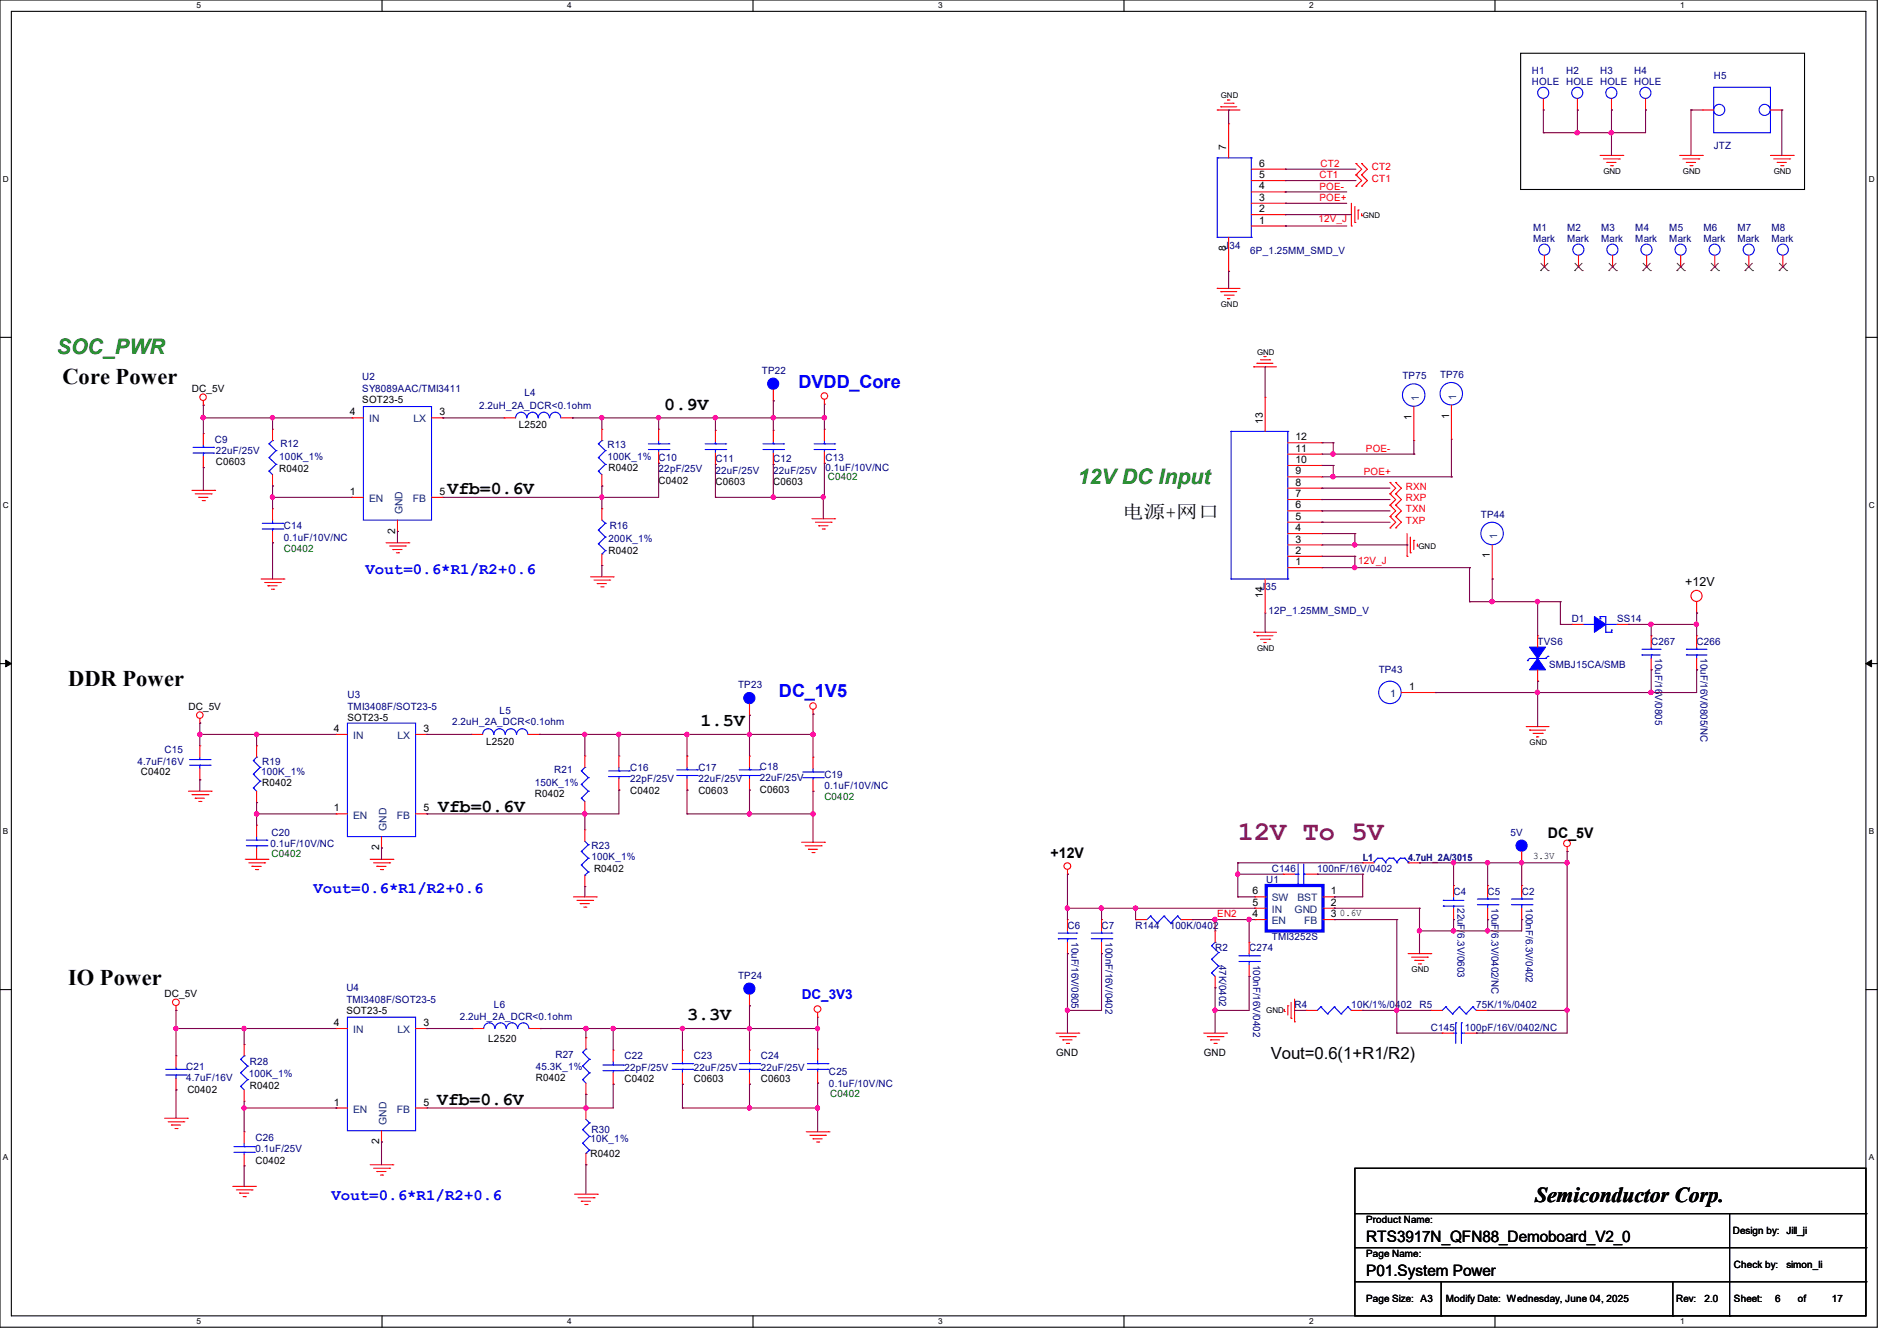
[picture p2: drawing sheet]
<svg xmlns="http://www.w3.org/2000/svg" width="297mm" height="210mm" viewBox="0 0 297 210" stroke-linecap="round" stroke-linejoin="round" font-family="sans-serif">
<path d="M0 0h293.9v207.9h-293.9zM1.8 1.8h290.3v204.3h-290.3z" fill="none" stroke="#000" stroke-width=".17"/>
<g fill="#fff">
<path d="M30.8 .2h.7v1.4h-.7z"/>
<path d="M30.8 206.2h.7v1.4h-.7z"/>
</g>
<path d="M59.8 0v1.8M59.8 206.1v1.8" fill="none" stroke="#000" stroke-width=".17"/>
<g fill="#fff">
<path d="M88.8 .2h.7v1.4h-.7z"/>
<path d="M88.8 206.2h.7v1.4h-.7z"/>
</g>
<path d="M117.9 0v1.8M117.9 206.1v1.8" fill="none" stroke="#000" stroke-width=".17"/>
<g fill="#fff">
<path d="M146.9 .2h.7v1.4h-.7z"/>
<path d="M146.9 206.2h.7v1.4h-.7z"/>
</g>
<path d="M176 0v1.8M176 206.1v1.8" fill="none" stroke="#000" stroke-width=".17"/>
<g fill="#fff">
<path d="M205 .2h.7v1.4h-.7z"/>
<path d="M205 206.2h.7v1.4h-.7z"/>
</g>
<path d="M234.1 0v1.8M234.1 206.1v1.8" fill="none" stroke="#000" stroke-width=".17"/>
<g fill="#fff">
<path d="M263.1 .2h.6v1.4h-.6z"/>
<path d="M263.1 206.2h.6v1.4h-.6z"/>
<path d="M.5 27.3h.9v1.4h-.9z"/>
<path d="M292.6 27.3h.9v1.4h-.9z"/>
<path d="M.5 78.4h.9v1.4h-.9z"/>
<path d="M292.6 78.4h.9v1.4h-.9z"/>
</g>
<path d="M0 52.8h1.8M292.1 52.8h1.8" fill="none" stroke="#000" stroke-width=".17"/>
<g fill="#fff">
<path d="M.5 129.5h.8v1.4h-.8z"/>
<path d="M292.6 129.5h.8v1.4h-.8z"/>
</g>
<path d="M0 103.9h1.8M292.1 103.9h1.8" fill="none" stroke="#000" stroke-width=".17"/>
<path d="M.9 103.4l.9 .5-.9 .5zM292.1 103.9l.9-.5v1z" fill="#000" stroke="#000" stroke-width=".16"/>
<g fill="#fff">
<path d="M.5 180.5h.8v1.4h-.8z"/>
<path d="M292.6 180.5h.8v1.4h-.8z"/>
</g>
<g fill="none" stroke="#000" stroke-width=".17">
<path d="M238.1 8.3h44.4v21.4h-44.4zM0 155h1.8M292.1 155h1.8M212.1 183h80v23.1h-80zM212.1 195.4h80M212.1 190.1h80M270.8 190.1v16M292.1 195.4h.1M292.1 190.1h.1M212.1 200.7h80M225.6 206.1h.1M225.6 200.7v5.4"/>
<path d="M261.9 206.1h.1M261.9 200.7v5.4M270.8 206.1h.1M292.1 200.7h.1"/>
</g>
<g fill="none" stroke="#f00" stroke-width=".17">
<path d="M190.6 17.2h.1M190.6 17.2h3.5M191.1 16.7h.1M191.1 16.7h2.5M191.7 16.2h1.4M192.2 15.7h.1M192.2 15.7h.4M192.4 19.4h.1M192.4 19.4v5.3M193.1 16.2h.1M241.6 17.2h.1M241.6 15.5v1.7"/>
<path d="M247 17.2h.1M247 15.5v1.7M252.3 17.2h.1M252.3 15.5v1.7M257.6 17.2h.1M257.6 15.5v1.7M266.5 17.2h.1M266.5 17.2h1.8M277.2 17.2h1.8M279 17.2h.1M192.4 37.2v5.3M195.9 35.4h5.4"/>
<path d="M195.9 33.6h5.4M195.9 31.8h5.4M195.9 30.1h5.4M195.9 28.3h5.4M195.9 26.5h5.4M201.3 35.4h.1M201.3 33.6h.1M201.3 31.8h.1M201.3 30.1h.1M201.3 28.3h.1M201.3 26.5h.1M211.6 35.4h.1"/>
<path d="M211.6 31.8v3.6M212.1 34.8h.1M212.1 32.3v2.5M212.3 27.4h.1M212.3 25.6h.1M212.3 29.2h.1M212.3 25.6l.9 .9-.9 .9M212.3 27.4l.9 .9-.9 .9M212.6 32.9h.1M212.6 32.9v1.4M213.2 33.8h.1M213.2 27.4h.1"/>
<path d="M213.2 25.6h.1M213.2 29.2h.1M213.2 33.4v.4M213.2 25.6l.9 .9-.9 .9M213.2 27.4l.9 .9-.9 .9M250.5 24.3h3.6M251 24.9h2.5M251.6 25.4h.1M251.6 25.4h1.4M252.1 26h.4M252.5 26h.1M253.5 24.9h.1"/>
<path d="M254.1 24.3h.1M263 24.3h3.5M263.5 24.9h2.5M264 25.4h.1M264 25.4h1.5M264.6 26h.3M264.9 26h.1M266 24.9h.1M266.5 24.3h.1M277.2 24.3h3.6M277.7 24.9h2.5M278.3 25.4h.1"/>
<path d="M278.3 25.4h1.4M278.8 26h.3M279.1 26h.1M280.2 24.9h.1M280.8 24.3h.1M190.6 45.2h.1M190.6 45.2h3.5M191.1 45.7h.1M191.1 45.7h2.5M191.7 46.2h1.4M192.2 46.8h.1M192.2 46.8h.4"/>
<path d="M192.4 42.5h.1M193.1 46.2h.1M196.3 57.4h.1M196.3 57.4h3.6M196.8 56.9h.1M196.8 56.9h2.5M197.4 56.3h1.4M197.9 55.8h.1M197.9 55.8h.3M198.8 56.3h.1M241.8 41.8h.1M241.8 40v1.8"/>
<path d="M247.1 41.8h.1M247.1 40v1.8M252.5 41.8h.1M252.5 40v1.8M257.8 41.8h.1M257.8 40v1.8M263.1 41.8h.1M263.1 40v1.8M268.5 41.8h.1M268.5 40v1.8M273.8 41.8h.1M273.8 40v1.8"/>
<path d="M279.1 41.8h.1M279.1 40v1.8M30.1 76.8h3.5M30.6 77.3h2.5M31.1 77.9h.1M31.1 77.9h1.5M31.7 78.4h.3M31.8 63.5h.1M31.8 67.9h.1M31.8 73.2h.1M31.8 62.8v.7M31.8 67.9v1.8"/>
<path d="M31.8 71.5v1.7M32 78.4h.1M33.1 77.3h.1M33.6 76.8h.1M42.7 76.1h.1M42.7 67.2h.1M42.7 79.7h.1M42.7 67.2v1.8M42.7 74.3v1.8M42.7 79.7v1.7M55.1 77.9h.1M55.1 65.4h.1"/>
<path d="M55.1 77.9h1.8M55.1 65.4h1.8M67.6 77.9h1.7M67.6 65.4h1.7M69.3 65.4h.1M69.3 77.9h.1M79 65.4h.1M79 65.4h1.7M87.8 65.4h1.8M89.6 65.4h.1M94.2 76.1h.1M94.2 67.2h.1"/>
<path d="M94.2 79.7h.1M94.2 67.2v1.8M94.2 74.3v1.8M94.2 79.7v1.7M103.1 72.6h.1M103.1 67.2h.1M103.1 67.2v1.8M103.1 70.8v1.8M112 67.4h.1M112 72.7h.1M112 67.4v1.8M112 71v1.7"/>
<path d="M121.1 67.4h.1M121.1 72.7h.1M121.1 62.8h.1M121.1 61v1.8M121.1 67.4v1.8M121.1 71v1.7M129.1 63.3h.1M129.1 72.6h.1M129.1 67.2h.1M129.1 62.6v.7M129.1 67.2v1.8M129.1 70.8v1.8"/>
<path d="M198.1 62.2h.1M198.1 62.2v5.4M201.6 78.2h5.4M201.6 76.5h5.4M201.6 74.7h5.4M201.6 72.9h5.4M201.6 71.1h5.4M201.6 69.3h5.4M207 78.2h.1M207 76.5h.1M207 74.7h.1M207 72.9h.1"/>
<path d="M207 71.1h.1M207 69.3h.1M217.6 79.1h.1M217.6 77.3h.1M217.6 75.6h.1M217.6 79.1l.9 .9-.9 .9M217.6 77.3l.9 .9-.9 .9M217.6 75.6l.9 .9-.9 .8M218.5 79.1h.1M218.5 77.3h.1M218.5 75.6h.1M218.5 79.1l.9 .9-.9 .9"/>
<path d="M218.5 77.3l.9 .9-.9 .9M218.5 75.6l.9 .9-.9 .8M221.4 69h.1M221.4 63.7v5.3M227.2 68.8h.1M227.2 63.5v5.3M40.9 90.7h3.5M41.4 91.2h2.5M42 91.7h.1M42 91.7h1.4M42.5 92.3h.3M42.7 85h.1"/>
<path d="M42.7 83.2v1.8M42.8 92.3h.1M43.9 91.2h.1M44.4 90.7h.1M60.5 85h3.5M61 85.5h2.5M61.5 86.1h.1M61.5 86.1h1.4M62.1 86.6h.3M62.2 83.2h.1M62.2 81.4v1.8M62.4 86.6h.1"/>
<path d="M63.5 85.5h.1M64 85h.1M92.5 90.3h3.5M93 90.8h2.5M93.5 91.4h.1M93.5 91.4h1.5M94.1 91.9h.3M94.2 88.6h.1M94.2 86.8v1.8M94.4 91.9h.1M95.5 90.8h.1M96 90.3h.1"/>
<path d="M127.1 81.2h3.6M127.7 81.8h2.4M128.2 82.3h.1M128.2 82.3h1.4M128.7 82.8h.4M129.1 82.8h.1M130.1 81.8h.1M130.7 81.2h.1M196.3 99h.1M196.3 99h3.6M196.8 99.6h.1M196.8 99.6h2.5"/>
<path d="M198.1 96h.1M198.1 90.7v5.3M201.6 81.8h5.4M201.6 88.9h5.4M201.6 87.1h5.4M201.6 85.3h5.4M201.6 83.6h5.4M201.6 80h5.4M207 88.9h.1M207 87.1h.1M207 85.3h.1M207 83.6h.1"/>
<path d="M207 81.8h.1M207 80h.1M217.6 82.7h.1M217.6 80.9h.1M217.6 80.9l.9 .9-.9 .9M218.5 82.7h.1M218.5 80.9h.1M218.5 80.9l.9 .9-.9 .9M220.3 87.1h.1M220.3 83.6v3.5M220.8 86.6h.1M220.8 84.1v2.5"/>
<path d="M221.4 84.6h.1M221.4 84.6v1.5M221.9 85.5h.1M221.9 85.2v.3M233.6 90.7h.1M233.6 85.3v5.4M240.7 99.6h.1M240.7 99.6v1.7M246.1 97.8h.1M246.1 97.8h1.8M253.2 97.8h1.8M255 97.8h.1"/>
<path d="M258.5 99.6h.1M258.5 99.6v1.7M265.6 96h.1M265.6 99.6h.1M265.6 94.2v1.8M265.6 99.6v1.7M31.3 113.2h.1M31.3 116.8h.1M31.3 112.6v.6M31.3 116.8v1.8M40.2 116.8h.1M40.2 116.8v1.8"/>
<path d="M52.6 115h.1M52.6 115h1.8M65.1 115h1.7M66.8 115h.1M73.8 115h.1M73.8 115h1.8M82.7 115h1.8M84.5 115h.1M91.6 118.4h.1M91.6 118.4v1.8M96.9 118.4h.1M96.9 118.4v1.8"/>
<path d="M107.6 118.4h.1M107.6 118.4v1.8M117.3 118.4h.1M117.3 112h.1M117.3 110.2v1.8M117.3 118.4v1.8M127.3 111.8h.1M127.3 118.6h.1M127.3 111.1v.7M127.3 118.6v1.8M197.4 100.1h1.4M197.9 100.6h.1"/>
<path d="M197.9 100.6h.3M198.8 100.1h.1M219.4 108.5h5.3M224.7 108.5h.1M239 113.8h.1M239 113.8h3.5M239.5 114.3h.1M239.5 114.3h2.5M240 114.9h1.5M240.6 115.4h.1M240.6 115.4h.3M240.7 106.7h.1"/>
<path d="M240.7 104.9v1.8M241.5 114.9h.1M258.5 104.9h.1M258.5 103.1v1.8M265.6 104.9h.1M265.6 103.1v1.8M29.5 123.9h3.6M30.1 124.5h2.5M30.6 125h.1M30.6 125h1.4M31.1 125.5h.4M31.3 122.1h.1"/>
<path d="M31.3 120.4v1.7M31.5 125.5h.1M32.6 124.5h.1M33.1 123.9h.1M38.4 134.6h3.6M38.9 135.1h2.5M39.5 135.7h.1M39.5 135.7h1.4M40 136.2h.3M40.2 134.6h.1M40.2 129.2h.1M40.2 125.7h.1"/>
<path d="M40.2 123.9v1.8M40.2 129.2v1.8M40.2 132.8v1.8M40.3 136.2h.1M41.4 135.1h.1M42 134.6h.1M52.6 127.5h.1M52.6 127.5h1.8M58 134.6h3.5M58.5 135.1h2.5M59 135.7h.1M59 135.7h1.5"/>
<path d="M59.6 136.2h.3M59.7 132.8h.1M59.7 131v1.8M59.9 136.2h.1M61 135.1h.1M61.5 134.6h.1M65.1 127.5h1.7M66.8 127.5h.1M91.6 130h.1M91.6 138.9h.1M91.6 127.3h.1M91.6 125.5v1.8"/>
<path d="M91.6 130v1.7M91.6 137.1v1.8M96.9 123.7h.1M96.9 122v1.7M107.6 123.7h.1M107.6 122v1.7M117.3 123.7h.1M117.3 122v1.7M125.5 131.9h3.6M126.1 132.5h2.5M126.6 133h.1M126.6 133h1.4"/>
<path d="M127.1 133.5h.4M127.3 123.9h.1M127.3 122.1v1.8M127.5 133.5h.1M128.6 132.5h.1M129.1 131.9h.1M167.1 136.9h.1M167.1 136.2v.7M200.9 136.9h.1M200.9 136.9h1.8M204.5 136.9h1.7M206.2 136.9h.1"/>
<path d="M213.4 135.1h.1M213.4 135.1h1.7M220.5 135.1h1.7M222.2 135.1h.1M227.6 138.7h.1M227.6 138.7v1.8M232.9 138.7h.1M232.9 138.7v1.8M238.3 138.7h.1M238.3 135.1h.1M238.3 133.3v1.8M238.3 138.7v1.8"/>
<path d="M245.4 133.3h.1M245.4 132.6v.7M27.6 158.2h.1M27.6 157.5v.7M89.8 140.5h3.5M90.3 141h2.5M90.8 141.5h.1M90.8 141.5h1.5M91.4 142.1h.3M91.7 142.1h.1M92.8 141h.1M93.3 140.5h.1"/>
<path d="M117.3 157.5h.1M117.3 155.7v1.8M128 159.3h.1M128 158.6v.7M167.1 144h.1M167.1 149.4h.1M167.1 144v1.8M167.1 147.6v1.8M172.5 144h.1M172.5 149.4h.1M172.5 144v1.8M172.5 147.6v1.8"/>
<path d="M177.8 144h.1M177.8 144h1.8M184.9 144h1.8M186.7 144h.1M190.2 154.7h.1M190.2 145.8h.1M190.2 145.8v1.8M190.2 152.9v1.8M195.6 147.6h.1M195.6 152.9h.1M195.6 147.6v1.8M195.6 151.1v1.8"/>
<path d="M196.5 144h.1M196.5 142.2h.1M196.5 140.5h.1M196.5 140.5h1.7M196.5 144h1.7M196.5 142.2h1.7M201.1 158.4h.1M201.1 158.1v.3M201.6 157.5h.1M201.6 157.5v1.5M202.1 159.5h.1M202.1 157v2.5"/>
<path d="M202.7 156.5v3.5M204.5 158.2h.1M204.5 158.2h1.7M207.1 140.5h1.8M207.1 144h1.8M207.1 142.2h1.8M208.9 140.5h.1M208.9 142.2h.1M208.9 144h.1M211.6 158.2h1.8M213.4 158.2h.1M220.5 149.4h3.5"/>
<path d="M221 149.9h2.5M221.5 150.4h.1M221.5 150.4h1.5M222.1 151h.3M222.4 151h.1M223.5 149.9h.1M224 149.4h.1M224 158.2h.1M224 158.2h1.8M227.6 144h.1M227.6 142.2v1.8M231.1 158.2h1.8"/>
<path d="M232.9 144h.1M232.9 158.2h.1M232.9 142.2v1.8M238.3 144h.1M238.3 142.2v1.8M25.8 175.1h3.5M26.3 175.7h2.5M26.8 176.2h.1M26.8 176.2h1.5M27.4 176.7h.3M27.6 165.4h.1M27.6 170.7h.1"/>
<path d="M27.6 165.4v1.7M27.6 168.9v1.8M27.7 176.7h.1M28.8 175.7h.1M29.3 175.1h.1M38.2 172.5h.1M38.2 163.6h.1M38.2 177.2h.1M38.2 163.6v1.8M38.2 170.7v1.8M38.2 177.2v1.8M52.6 173.5h.1"/>
<path d="M52.6 161.1h.1M52.6 173.5h1.8M52.6 161.1h1.8M59.7 178.9h.1M59.7 177.1v1.8M65.1 173.5h1.7M65.1 161.1h1.7M66.8 161.1h.1M66.8 173.5h.1M74 161.1h.1M74 161.1h1.7M82.8 161.1h1.8"/>
<path d="M84.6 161.1h.1M91.7 173.5h.1M91.7 171.4h.1M91.7 162.5h.1M91.7 162.5v1.8M91.7 169.6v1.8M91.7 173.5v1.8M96 169.8h.1M96 164.5h.1M96 164.5v1.7M96 168v1.8M106.8 164.5h.1"/>
<path d="M106.8 169.8h.1M106.8 164.5v1.7M106.8 168v1.8M117.3 164.5h.1M117.3 169.8h.1M117.3 164.5v1.7M117.3 168v1.8M126.2 177.2h3.6M126.8 177.8h2.4M127.3 178.4h.1M127.3 178.4h1.4M127.8 178.9h.4"/>
<path d="M128 169.6h.1M128 164.3h.1M128 164.3v1.8M128 167.9v1.7M128.2 178.9h.1M129.2 177.8h.1M129.8 177.2h.1M165.4 161.8h3.5M165.9 162.3h2.5M166.4 162.9h.1M166.4 162.9h1.5M167 163.4h.3"/>
<path d="M167.3 163.4h.1M168.4 162.3h.1M168.9 161.8h.1M188.5 161.8h3.5M189 162.3h2.5M189.5 162.9h.1M189.5 162.9h1.5M190.1 163.4h.3M190.4 163.4h.1M191.5 162.3h.1M192 161.8h.1M202.7 160h.1"/>
<path d="M225.8 161.8h.1M225.8 161.8h1.8M229.4 161.8h1.7M231.1 161.8h.1M36.4 185.8h3.6M37 186.4h2.5M37.5 186.9h.1M37.5 186.9h1.4M38.1 187.4h.3M38.2 182.6h.1M38.2 180.8v1.8M38.4 187.4h.1"/>
<path d="M39.5 186.4h.1M40 185.8h.1M58 182.4h3.5M58.5 183h2.5M59 183.5h.1M59 183.5h1.5M59.6 184h.3M59.9 184h.1M61 183h.1M61.5 182.4h.1M90 187h3.5M90.5 187.6h2.5"/>
<path d="M91 188.1h.1M91 188.1h1.5M91.6 188.6h.3M91.7 182.4h.1M91.7 180.6v1.8M91.9 188.6h.1M93 187.6h.1M93.5 187h.1"/>
<circle cx="31.8" cy="62.2" r=".51"/>
<circle cx="129.1" cy="62" r=".51"/>
<circle cx="265.6" cy="93.3" r=".87"/>
<circle cx="31.3" cy="112" r=".51"/>
<circle cx="127.3" cy="110.6" r=".51"/>
<circle cx="167.1" cy="135.6" r=".52"/>
<circle cx="245.4" cy="132.1" r=".52"/>
<circle cx="27.5" cy="157" r=".52"/>
<circle cx="128" cy="158" r=".52"/>
</g>
<g fill="none" stroke="#00f" stroke-width=".17">
<path d="M268.3 13.7h8.9v7.1h-8.9zM190.6 24.7h.1M190.6 37.2h.1M190.6 24.7h5.3M190.6 24.7v12.5M190.6 37.2h5.3M195.9 24.7h.1M195.9 37.2h.1M195.9 24.7v12.5M30.2 71h3.2M30.2 70.1h3.2M31.8 70.1h.1"/>
<path d="M31.8 71h.1M31.8 69.7v.4M31.8 71v.5M33.4 71h.1M33.4 70.1h.1M42.1 73.8h.1M42.1 71.7h.1M42.1 69.5h.1M42.1 73.8l.6 .5M42.1 71.7l1.1 1M42.1 69.5l1.1 1.1M42.7 69h.1"/>
<path d="M42.7 69l-.6 .5M43.2 72.7h.1M43.2 70.6h.1M43.2 72.7l-1.1 1.1M43.2 70.6l-1.1 1.1M56.9 63.7h10.7v17.7h-10.7zM80.7 65.4a.87 .87 0 0 1 .9-.8 .87 .87 0 0 1 .9 .8M82.5 65.4a.87 .87 0 0 1 .9-.8 .87 .87 0 0 1 .8 .8M84.3 65.4a.87 .87 0 0 1 .9-.8 .87 .87 0 0 1 .8 .8M86.1 65.4a.87 .87 0 0 1 .8-.8 .87 .87 0 0 1 .9 .8M93.7 73.8h.1M93.7 71.7h.1"/>
<path d="M93.7 69.5h.1M93.7 73.8l.5 .5M93.7 71.7l1.1 1M93.7 69.5l1.1 1.1M94.2 69h.1M94.2 69l-.5 .5M94.8 72.7h.1M94.8 70.6h.1M94.8 72.7l-1.1 1.1M94.8 70.6l-1.1 1.1M101.5 70.4h3.2M101.5 69.5h3.2"/>
<path d="M103.1 70.4h.1M103.1 69.5h.1M103.1 69v.5M103.1 70.4v.4M104.7 69.5h.1M104.7 70.4h.1M110.4 70.4h3.2M110.4 69.5h3.2M112 69.5h.1M112 70.4h.1M112 69.2v.3M112 70.4v.6"/>
<path d="M113.6 70.4h.1M113.6 69.5h.1M119.5 70.4h3.2M119.5 69.5h3.2M121.1 69.5h.1M121.1 70.4h.1M121.1 69.2v.3M121.1 70.4v.6M122.7 70.4h.1M122.7 69.5h.1M127.5 70.4h3.2M127.5 69.5h3.2"/>
<path d="M129.1 70.4h.1M129.1 69.5h.1M129.1 69v.5M129.1 70.4v.4M130.7 69.5h.1M130.7 70.4h.1M192.7 67.6h.1M192.7 67.6h8.9M192.7 67.6v23.1M201.6 67.6h.1M201.6 67.6v23.1M41.1 82h3.2"/>
<path d="M41.1 82.8h3.2M42.7 82.8h.1M42.7 82h.1M42.7 81.4v.6M42.7 82.8v.4M44.3 82h.1M44.3 82.8h.1M93.7 83h.1M93.7 85.2h.1M93.7 83l1.1 1.1M93.7 85.2l1.1 1M94.2 86.8h.1"/>
<path d="M94.2 81.4l.6 .6M94.8 82h.1M94.8 84.1h.1M94.8 86.2h.1M94.8 82l-1.1 1M94.8 84.1l-1.1 1.1M94.8 86.2l-.6 .6M192.7 90.7h.1M192.7 90.7h8.9M201.6 90.7h.1M247.9 97.8h1.7M249.6 97.8h.1"/>
<path d="M250.5 96.6h.1M250.5 96.9h.1M250.5 96.6h.9v2.4M250.5 96.6v.3M251.4 99h.1M251.4 97.8h1.8M251.4 99h.9M252.3 99h.1M252.3 98.7h.1M252.3 98.7v.3M253.2 97.8h.1M29.7 119.8h3.2"/>
<path d="M29.7 119h3.2M31.3 119h.1M31.3 119.8h.1M31.3 118.6v.4M31.3 119.8v.6M32.9 119.8h.1M32.9 119h.1M39.7 119.1h.1M39.7 119.1l1 1.1M40.2 118.6h.1M40.2 118.6l-.5 .5M54.4 113.2h10.7v17.8h-10.7z"/>
<path d="M75.6 115a.87 .87 0 0 1 .8-.9 .87 .87 0 0 1 .9 .9M77.3 115a.87 .87 0 0 1 .9-.9 .87 .87 0 0 1 .9 .9M79.1 115a.87 .87 0 0 1 .9-.9 .87 .87 0 0 1 .9 .9M80.9 115a.87 .87 0 0 1 .9-.9 .87 .87 0 0 1 .8 .9M239.1 103.5h.1M242 103.1h.1M242 103.1h-2.5l-.4 .4M242.4 102.8h.1M242.4 102.8l-.4 .3M257.1 102.6h.1M257.1 102.6h2.8M257.1 101.7h2.8"/>
<path d="M258.5 101.7h.1M258.5 102.6h.1M258.5 101.3v.4M258.5 102.6v.5M259.9 101.7h.1M264 102.6h.1M264 101.7h.1M264 102.6h3.3M264 101.7h3.3M265.6 101.7h.1M265.6 102.6h.1M265.6 101.3v.4"/>
<path d="M265.6 102.6v.5M38.6 131.6h3.2M38.6 132.5h3.2M39.7 123.4h.1M39.7 121.2h.1M39.7 123.4l.5 .5M39.7 121.2l1 1.1M40.2 132.5h.1M40.2 131.6h.1M40.2 131v.6M40.2 132.5v.3M40.7 122.3h.1"/>
<path d="M40.7 120.2h.1M40.7 122.3l-1 1.1M40.7 120.2l-1 1M41.8 131.6h.1M41.8 132.5h.1M91 133.3h.1M91 135.5h.1M91 125h.1M91 122.9h.1M91 120.7h.1M91 133.3l1.1 1.1M91 135.5l1.1 1.1"/>
<path d="M91 125l.6 .5M91 122.9l1.1 1M91 120.7l1.1 1.1M91.6 137.1h.1M91.6 120.2h.1M91.6 131.7l.5 .6M91.6 120.2l-.6 .5M92.1 132.3h.1M92.1 134.4h.1M92.1 136.6h.1M92.1 123.9h.1M92.1 121.8h.1"/>
<path d="M92.1 132.3l-1.1 1M92.1 134.4l-1.1 1.1M92.1 136.6l-.5 .5M92.1 123.9l-1.1 1.1M92.1 121.8l-1.1 1.1M95.3 120.7h3.2M95.3 121.6h3.2M96.9 121.6h.1M96.9 120.7h.1M96.9 120.2v.5M96.9 121.6v.4M98.5 120.7h.1"/>
<path d="M98.5 121.6h.1M106 121.5h3.2M106 120.6h3.2M107.6 120.6h.1M107.6 121.5h.1M107.6 120.2v.4M107.6 121.5v.5M109.2 121.5h.1M109.2 120.6h.1M115.7 121.5h3.3M115.7 120.6h3.3M117.3 120.6h.1"/>
<path d="M117.3 121.5h.1M117.3 120.2v.4M117.3 121.5v.5M119 121.5h.1M119 120.6h.1M125.7 120.9h3.2M125.7 121.8h3.2M127.3 121.8h.1M127.3 120.9h.1M127.3 120.4v.5M127.3 121.8v.3M128.9 120.9h.1"/>
<path d="M128.9 121.8h.1M202.7 136.9h.5M203.2 138.5h.1M203.2 136.9h.1M203.2 135.3v3.2M204.1 136.9h.1M204.1 138.5h.1M204.1 136.9h.4M204.1 135.3v3.2M215.1 135h.1M215.1 135v.1M215.7 134.4h.1"/>
<path d="M215.7 134.4l-.6 .6M215.7 134.4h.7M216.4 134.4h.1M216.4 134.4l.5 .6M216.9 135h.1M216.9 135.1h.1M216.9 135v.1M217.5 134.4h.1M217.5 134.4h.6M217.5 134.4l-.4 .4M218.1 134.4h.1M218.1 134.4l.6 .6"/>
<path d="M218.7 135h.1M218.7 135.1h.1M218.7 135v.1M219.2 134.4h.1M219.2 134.4h.7M219.2 134.4l-.3 .4M219.9 134.4h.1M219.9 134.4l.6 .6M220.5 135h.1M220.5 135.1h.1M220.5 135v.1M54.4 159.3h10.7v17.8h-10.7z"/>
<path d="M165.7 147h.1M165.7 147h2.9M165.7 146.1h2.9M167.1 146.1h.1M167.1 147h.1M167.1 145.8v.3M167.1 147v.6M168.6 146.1h.1M170.9 147h3.2M170.9 146.1h3.2M172.5 146.1h.1M172.5 147h.1"/>
<path d="M172.5 145.8v.3M172.5 147v.6M174.1 147h.1M174.1 146.1h.1M180.1 143.5h.1M180.1 143.5l-.5 .5M180.1 143.5l1.1 1.1M181.2 144.6h.1M182.2 143.5h.1M182.2 143.5l-1 1.1M182.2 143.5l1.1 1.1M183.3 144.6h.1"/>
<path d="M184.4 143.5h.1M184.4 143.5l-1.1 1.1M184.4 143.5l.5 .5M184.9 144h.1M189.7 152.4h.1M189.7 150.2h.1M189.7 148.1h.1M189.7 152.4l.5 .5M189.7 150.2l1.1 1.1M189.7 148.1l1.1 1.1M190.2 147.6h.1M190.2 147.6l-.5 .5"/>
<path d="M190.8 151.3h.1M190.8 149.2h.1M190.8 151.3l-1.1 1.1M190.8 149.2l-1.1 1M194 150.6h3.2M194 149.7h3.2M195.6 149.7h.1M195.6 150.6h.1M195.6 149.4v.3M195.6 150.6v.5M197.2 150.6h.1M197.2 149.7h.1"/>
<path d="M206.8 157.7h.1M206.8 157.7l-.6 .5M206.8 157.7l1.1 1.1M207.9 158.8h.1M208.9 157.7h.1M208.9 157.7l-1 1.1M208.9 157.7l1.1 1.1M210 158.8h.1M211 157.7h.1M211 157.7l-1 1.1M211 157.7l.6 .5M211.6 158.2h.1"/>
<path d="M226 141h.1M226 141.9h.1M226 141h3.2M226 141.9h3.2M226.4 157.7h.1M226.4 157.7l-.6 .5M226.4 157.7l1 1.1M227.4 158.8h.1M227.6 141.9h.1M227.6 141h.1M227.6 140.5v.5M227.6 141.9v.3"/>
<path d="M228.5 157.7h.1M228.5 157.7l-1.1 1.1M228.5 157.7l1 1.1M229.5 158.8h.1M230.6 157.7h.1M230.6 157.7l-1.1 1.1M230.6 157.7l.5 .5M231.1 158.2h.1M231.3 141.7h3.2M231.3 140.8h3.2M232.9 140.8h.1M232.9 141.7h.1"/>
<path d="M232.9 140.5v.3M232.9 141.7v.5M234.5 141.7h.1M234.5 140.8h.1M236.6 141.7h3.3M236.6 140.8h3.3M238.3 140.8h.1M238.3 141.7h.1M238.3 140.5v.3M238.3 141.7v.5M239.9 141.7h.1M239.9 140.8h.1"/>
<path d="M26 167.5h3.2M26 168.4h3.2M27.6 167.5h.1M27.6 168.4h.1M27.6 167.1v.4M27.6 168.4v.5M29.2 168.4h.1M29.2 167.5h.1M36.6 179.6h3.2M37.7 170.1h.1M37.7 168h.1M37.7 165.9h.1"/>
<path d="M37.7 170.1l.5 .6M37.7 168l1.1 1.1M37.7 165.9l1.1 1.1M38.2 165.4h.1M38.2 179.6h.1M38.2 165.4l-.5 .5M38.2 179v.6M38.8 169.1h.1M38.8 167h.1M38.8 169.1l-1.1 1M38.8 167l-1.1 1M39.8 179.6h.1"/>
<path d="M77.5 161.1a.87 .87 0 0 0-.9-.9 .87 .87 0 0 0-.9 .9M79.2 161.1a.87 .87 0 0 0-.8-.9 .87 .87 0 0 0-.9 .9M81 161.1a.87 .87 0 0 0-.8-.9 .87 .87 0 0 0-.9 .9M82.8 161.1a.87 .87 0 0 0-.9-.9 .87 .87 0 0 0-.8 .9M91.2 176.9h.1M91.2 179h.1M91.2 169.1h.1M91.2 167h.1M91.2 164.8h.1M91.2 176.9l1.1 1.1M91.2 179l1.1 1.1M91.2 169.1l.5 .5"/>
<path d="M91.2 167l1.1 1M91.2 164.8l1.1 1.1M91.7 164.3h.1M91.7 175.3l.6 .6M91.7 164.3l-.5 .5M92.3 175.9h.1M92.3 178h.1M92.3 168h.1M92.3 165.9h.1M92.3 175.9l-1.1 1M92.3 178l-1.1 1M92.3 168l-1.1 1.1"/>
<path d="M92.3 165.9l-1.1 1.1M94.4 166.8h3.2M94.4 167.7h3.2M96 167.7h.1M96 166.8h.1M96 166.2v.6M96 167.7v.3M97.6 166.8h.1M97.6 167.7h.1M105.2 167.5h3.3M105.2 166.6h3.3M106.8 166.6h.1"/>
<path d="M106.8 167.5h.1M106.8 166.2v.4M106.8 167.5v.5M108.5 167.5h.1M108.5 166.6h.1M115.7 167.5h3.3M115.7 166.6h3.3M117.3 166.6h.1M117.3 167.5h.1M117.3 166.2v.4M117.3 167.5v.5M119 167.5h.1"/>
<path d="M119 166.6h.1M126.4 167.5h3.2M126.4 166.6h3.2M128 167.5h.1M128 166.6h.1M128 166.1v.5M128 167.5v.4M129.6 166.6h.1M129.6 167.5h.1M227.6 161.8h.3M227.9 161.8h.1M227.9 160.2h.1"/>
<path d="M227.9 160.2v3.2M228.8 160.2h.1M228.8 161.8h.1M228.8 161.8h.6M228.8 160.2v3.2M36.6 180.5h3.2M38.2 180.5h.1M38.2 180.5v.3M39.8 180.5h.1M91.7 180.6h.1M92.3 180.1h.1M92.3 180.1l-.6 .5"/>
<circle cx="241.6" cy="14.5" r=".87"/>
<circle cx="247" cy="14.5" r=".87"/>
<circle cx="252.3" cy="14.5" r=".87"/>
<circle cx="257.6" cy="14.5" r=".87"/>
<circle cx="269.2" cy="17.2" r=".87"/>
<circle cx="276.3" cy="17.2" r=".87"/>
<circle cx="241.8" cy="39.1" r=".87"/>
<circle cx="247.1" cy="39.1" r=".87"/>
<circle cx="252.5" cy="39.1" r=".87"/>
<circle cx="257.8" cy="39.1" r=".87"/>
<circle cx="263.1" cy="39.1" r=".87"/>
<circle cx="268.5" cy="39.1" r=".87"/>
<circle cx="273.8" cy="39.1" r=".87"/>
<circle cx="279.1" cy="39.1" r=".87"/>
<circle cx="221.3" cy="61.9" r="1.76"/>
<circle cx="227.2" cy="61.7" r="1.76"/>
<circle cx="233.6" cy="83.5" r="1.76"/>
<circle cx="217.6" cy="108.4" r="1.76"/>
</g>
<g fill="none" stroke="#804000" stroke-width=".16">
<path d="M241.2 42.4h.1M241.3 41.2l1.1 1.2M242.4 41.2l-1.2 1.2M242.4 42.4h.1M246.5 42.4h.1M246.6 41.2l1.1 1.2M247.7 41.2l-1.2 1.2M247.7 42.4h.1M251.9 42.4h.1M251.9 41.2l1.2 1.2M253 41.2l-1.1 1.2M253.1 42.4h.1"/>
<path d="M257.2 42.4h.1M257.3 41.2l1.1 1.2M258.4 41.2l-1.2 1.2M258.4 42.4h.1M262.6 42.4h.1M262.6 41.2l1.1 1.2M263.7 41.2l-1.1 1.2M263.7 42.4h.1M267.9 42.4h.1M267.9 41.2l1.2 1.2M269 41.2l-1.1 1.2M269.1 42.4h.1"/>
<path d="M273.2 42.4h.1M273.3 41.2l1.1 1.2M274.4 41.2l-1.2 1.2M274.4 42.4h.1M278.6 42.4h.1M278.6 41.2l1.1 1.2M279.7 41.2l-1.1 1.2M279.7 42.4h.1"/>
</g>
<g fill="#00f" stroke="#00f" stroke-width=".17">
<path d="M249.6 96.6l1.8 1.2-1.8 1.2z" fill-rule="evenodd"/>
<path d="M240.7 103.1l1.3 1.8h-2.5z" fill-rule="evenodd"/>
<path d="M239.5 101.3h2.5l-1.3 1.8z" fill-rule="evenodd"/>
<circle cx="117.3" cy="154.8" r=".87"/>
<circle cx="117.3" cy="109.3" r=".87"/>
<circle cx="238.2" cy="132.4" r=".87"/>
<circle cx="121.1" cy="60.1" r=".87"/>
</g>
<path d="M198.2 138.7h8.9v7.1h-8.9z" fill="none" stroke="#00f" stroke-width=".51"/>
<g fill="none" stroke="#800040" stroke-width=".17">
<path d="M192.4 17.2h.1M192.4 17.2v2.2M241.6 17.2h.1M241.6 17.2v3.6M247 17.2h.1M247 17.2v3.6M252.3 17.2h.1M252.3 17.2v7.1M257.6 17.2h.1M257.6 17.2v3.6h-16M264.8 17.2h.1M264.8 17.2h1.7"/>
<path d="M264.8 17.2v7.1M279 17.2h.1M279 17.2v7.1M201.3 35.4h.1M201.3 33.6h.1M201.3 31.8h.1M201.3 30.1h.1M201.3 28.3h.1M201.3 26.5h.1M201.3 35.4h9.6M201.3 33.6h10.3M201.3 31.8h9.6"/>
<path d="M201.3 30.1h9.6M201.3 28.3h11M201.3 26.5h11M241.6 20.8h.1M247 20.8h.1M252.3 20.8h.1M192.4 42.5h.1M192.4 42.5v2.7M198.1 57.4h.1M198.1 57.4v4.8M31.8 73.2h.1M31.8 63.5h.1"/>
<path d="M31.8 65.4h.1M31.8 65.4h23.3M31.8 63.5v4.4M31.8 73.2v3.6M42.7 65.4h.1M42.7 77.9h.1M42.7 76.1h.1M42.7 77.9h12.4M42.7 65.4v1.8M42.7 76.1v3.6M69.3 65.4h.1M69.3 65.4h9.7"/>
<path d="M89.6 65.4h.1M89.6 65.4h39.5M94.2 77.9h.1M94.2 76.1h.1M94.2 65.4h.1M94.2 65.4v1.8M94.2 76.1v3.6M103.1 72.6h.1M103.1 65.4h.1M103.1 72.6v5.3h-33.8M103.1 65.4v1.8M112 65.4h.1"/>
<path d="M112 72.7h.1M112 77.9h.1M112 65.4v2M112 72.7v5.2M121.1 77.9h.1M121.1 65.4h.1M121.1 72.7h.1M121.1 62.8h.1M121.1 62.8v4.6M121.1 72.7v5.2M128.9 77.9h.1M128.9 77.9v3.3"/>
<path d="M129.1 65.4h.1M129.1 72.6h.1M129.1 72.6v5.3h-17.1M129.1 63.3v3.9M207 76.5h.1M207 78.2h.1M207 76.5h10.6M207 78.2h10.6M207 74.7h20.2M207 72.9h1.7M207 71.1h14.4M207 69.3h1.7"/>
<path d="M208.7 74.7h.1M208.7 72.9h.1M208.7 71.1h.1M208.7 69.3h.1M208.7 69.3v1.8M208.7 72.9v1.8M221.4 71.1h.1M221.4 69v2.1M227.2 74.7h.1M227.2 68.8v5.9M42.7 85h.1M42.7 85v5.7"/>
<path d="M62.2 83.2h.1M62.2 83.2v1.8M94.2 88.6h.1M94.2 88.6v1.7M198.1 99h.1M198.1 96v3M207 81.8h.1M207 80h.1M207 81.8h10.6M207 80h10.6M207 88.9h23.1M207 87.1h5.1"/>
<path d="M207 85.3h13.3M207 83.6h5.1M212.1 88.9h.1M212.1 87.1h.1M212.1 85.3h.1M212.1 83.6h.1M212.1 83.6v1.7M212.1 87.1v1.8M220.3 85.3h.1M230.1 88.9h.1M230.1 94.2h.1M230.1 94.2h14.2"/>
<path d="M230.1 88.9v5.3M233.6 90.7h.1M233.6 94.2h.1M233.6 90.7v3.5M240.7 94.2h.1M240.7 94.2v5.4M244.3 94.2h.1M244.3 97.8h.1M244.3 97.8h1.8M244.3 94.2v3.6M255 97.8h.1M255 97.8h10.6"/>
<path d="M258.5 97.8h.1M258.5 97.8v1.8M265.6 96h.1M265.6 97.8h.1M265.6 96v3.6M31.3 115h.1M31.3 113.2h.1M31.3 115h21.3M31.3 113.2v3.6M40.2 115h.1M40.2 115v1.8M66.8 115h.1"/>
<path d="M66.8 115h7M84.5 115h.1M84.5 115h42.8M91.6 115h.1M91.6 115v3.4M96.9 115h.1M96.9 115v3.4M107.6 115h.1M107.6 115v3.4M117.3 115h.1M117.3 112h.1M117.3 112v6.4"/>
<path d="M127.3 115h.1M127.3 111.8h.1M127.3 111.8v6.8M224.7 108.5h.1M240.7 108.5h.1M240.7 106.7h.1M240.7 106.7v7.1M258.5 108.5h.1M258.5 104.9h.1M258.5 104.9v3.6M265.6 104.9h.1M265.6 104.9v3.6h-40.9"/>
<path d="M31.3 122.1h.1M31.3 122.1v1.8M40.2 127.5h.1M40.2 125.7h.1M40.2 127.5h12.4M40.2 125.7v3.5M59.7 132.8h.1M59.7 132.8v1.8M66.8 127.5h.1M91.6 127.3h.1M91.6 127.5h.1M91.6 138.9h.1"/>
<path d="M91.6 127.3v2.7M91.6 138.9v1.6M96.9 123.7h.1M96.9 123.7v3.8h-30.1M107.6 127.5h.1M107.6 123.7h.1M107.6 127.5h19.7M107.6 123.7v3.8M117.3 127.5h.1M117.3 123.7h.1M117.3 123.7v3.8M127.3 127.5h.1"/>
<path d="M127.3 123.9h.1M127.3 123.9v8M167.1 136.9h.1M167.1 136.9v7.1M193.8 135.1h.1M193.8 136.9h.1M193.8 135.1h19.6M193.8 135.1v5.4M193.8 136.9h7.1M206.2 136.9h.1M206.2 136.9h7.2M213.4 136.9h.1"/>
<path d="M213.4 136.9v3.6h-4.5M222.2 135.1h.1M222.2 135.1h23.2M227.6 135.1h.1M227.6 135.1v3.6M232.9 135.1h.1M232.9 135.1v3.6M238.3 135.1h.1M238.3 135.1v3.6M245.4 135.1h.1M245.4 133.3h.1M245.4 133.3v28.5h-14.3"/>
<path d="M27.6 158.2h.1M27.6 158.2v7.2M117.3 157.5h.1M117.3 157.5v7M128 159.3v5M167.1 158.2h.1M167.1 142.2h.1M167.1 149.4h.1M167.1 142.2h29.4M167.1 149.4v12.4M172.5 142.2h.1M172.5 149.4h.1"/>
<path d="M172.5 149.4v8.8h-5.4M172.5 142.2v1.8M177.8 142.2h.1M177.8 142.2v1.8M186.7 144h.1M186.7 144h9.8M190.2 158.2h.1M190.2 154.7h.1M190.2 144h.1M190.2 144v1.8M190.2 154.7v7.1M193.8 140.5h.1"/>
<path d="M193.8 140.5h2.7M195.6 144h.1M195.6 152.9h.1M195.6 152.9v5.3h-5.4M195.6 144v3.6M202.7 158.2h.1M202.7 158.2h1.8M208.9 140.5h.1M208.9 142.2h.1M208.9 144h.1M208.9 142.2h13.3M208.9 144h9.8"/>
<path d="M213.4 158.2h.1M213.4 158.2h10.6M218.7 144h.1M218.7 158.2h.1M218.7 144v17.8M222.2 145.8h.1M222.2 142.2h.1M222.2 142.2v7.2M227.6 144h.1M227.6 145.8h.1M227.6 144v1.8M232.9 158.2h.1"/>
<path d="M232.9 144h.1M232.9 145.8h.1M232.9 144v1.8M232.9 158.2h12.5M238.3 144h.1M238.3 144v1.8h-16.1M245.4 158.2h.1M27.6 170.7h.1M27.6 161.1h.1M27.6 161.1h25M27.6 170.7v4.4M38.2 173.5h.1"/>
<path d="M38.2 161.1h.1M38.2 161.1v2.5M38.2 172.5v4.7M38.2 173.5h14.4M52.6 173.5h.1M59.7 178.9h.1M59.7 178.9v3.5M66.8 161.1h.1M66.8 161.1h7.2M84.6 161.1h.1M84.6 161.1h43.4M91.7 161.1h.1"/>
<path d="M91.7 173.5h.1M91.7 171.4h.1M91.7 161.1v1.4M91.7 171.4v2.1M96 161.1h.1M96 169.8h.1M96 169.8v3.7h-29.2M96 161.1v3.4M106.8 169.8h.1M106.8 161.1h.1M106.8 173.5h.1M106.8 173.5h21.2"/>
<path d="M106.8 161.1v3.4M106.8 169.8v3.7M117.3 169.8h.1M117.3 161.1h.1M117.3 173.5h.1M117.3 169.8v3.7M128 169.6h.1M128 161.1h.1M128 173.5h.1M128 169.6v7.6M218.7 161.8h.1M218.7 161.8h7.1"/>
<path d="M231.1 161.8h.1M38.2 182.6h.1M38.2 182.6v3.2M91.7 182.4h.1M91.7 182.4v4.6"/>
</g>
<g fill="#f0f" stroke="#f0f" stroke-width=".17">
<circle cx="94.2" cy="77.9" r=".33"/>
<circle cx="117.3" cy="127.5" r=".33"/>
<circle cx="40.2" cy="115" r=".34"/>
<circle cx="31.3" cy="115" r=".34"/>
<circle cx="91.5" cy="127.5" r=".33"/>
<circle cx="127.3" cy="127.5" r=".34"/>
<circle cx="127.3" cy="115" r=".34"/>
<circle cx="117.3" cy="115" r=".33"/>
<circle cx="107.5" cy="115" r=".33"/>
<circle cx="96.9" cy="115" r=".33"/>
<circle cx="91.5" cy="115" r=".33"/>
<circle cx="96" cy="161.1" r=".33"/>
<circle cx="91.7" cy="161.1" r=".34"/>
<circle cx="91.7" cy="173.5" r=".34"/>
<circle cx="128" cy="173.5" r=".33"/>
<circle cx="128.9" cy="77.9" r=".33"/>
<circle cx="129.1" cy="65.4" r=".34"/>
<circle cx="121.1" cy="77.9" r=".34"/>
<circle cx="121.1" cy="65.4" r=".34"/>
<circle cx="112" cy="65.4" r=".33"/>
<circle cx="103.1" cy="65.4" r=".33"/>
<circle cx="42.6" cy="77.9" r=".33"/>
<circle cx="40.2" cy="127.5" r=".34"/>
<circle cx="94.2" cy="65.4" r=".33"/>
<circle cx="38.2" cy="161.1" r=".33"/>
<circle cx="106.8" cy="161.1" r=".34"/>
<circle cx="117.3" cy="161.1" r=".33"/>
<circle cx="117.3" cy="173.5" r=".33"/>
<circle cx="42.6" cy="65.4" r=".33"/>
<circle cx="31.8" cy="65.4" r=".34"/>
<circle cx="27.5" cy="161.1" r=".33"/>
<circle cx="38.2" cy="173.5" r=".33"/>
<circle cx="128" cy="161.1" r=".33"/>
<circle cx="246.9" cy="20.8" r=".34"/>
<circle cx="252.3" cy="20.8" r=".34"/>
<circle cx="240.7" cy="94.2" r=".34"/>
<circle cx="233.6" cy="94.2" r=".34"/>
<circle cx="240.7" cy="108.4" r=".34"/>
<circle cx="265.6" cy="97.8" r=".34"/>
<circle cx="258.5" cy="97.8" r=".34"/>
<circle cx="258.5" cy="108.4" r=".34"/>
<circle cx="238.2" cy="135.1" r=".33"/>
<circle cx="177.8" cy="142.2" r=".33"/>
<circle cx="172.4" cy="142.2" r=".33"/>
<circle cx="167.1" cy="158.2" r=".33"/>
<circle cx="167.1" cy="142.2" r=".33"/>
<circle cx="193.8" cy="136.9" r=".33"/>
<circle cx="218.7" cy="158.2" r=".33"/>
<circle cx="245.3" cy="158.2" r=".33"/>
<circle cx="245.3" cy="135.1" r=".33"/>
<circle cx="227.6" cy="145.8" r=".33"/>
<circle cx="227.6" cy="135.1" r=".33"/>
<circle cx="232.9" cy="145.8" r=".33"/>
<circle cx="222.2" cy="145.8" r=".33"/>
<circle cx="232.9" cy="135.1" r=".33"/>
<circle cx="190.2" cy="158.2" r=".33"/>
<circle cx="195.5" cy="144" r=".33"/>
<circle cx="190.2" cy="144" r=".33"/>
<circle cx="212.1" cy="88.9" r=".34"/>
<circle cx="212.1" cy="85.3" r=".34"/>
<circle cx="208.7" cy="74.7" r=".34"/>
<circle cx="208.7" cy="71.1" r=".34"/>
</g>
<text font-size="4.2" fill="#800080" x="193.8" y="131.6">12V To 5V</text>
<g font-size="3.5">
<text x="9.8" y="60.1">Core Power</text>
<text x="10.7" y="107.4">DDR Power</text>
<text x="10.7" y="154.3">IO Power</text>
</g>
<g font-size="3.3" fill="#008000">
<text x="8.9" y="55.5">SOC_PWR</text>
<text x="168.7" y="75.8">12V DC Input</text>
</g>
<text font-size="3.3" x="240.4" y="188.3">Semiconductor Corp.</text>
<g font-size="2.8">
<text x="104" y="64.3">0.9V</text>
<text x="70.1" y="77.4">Vfb=0.6V</text>
<text x="175.7" y="81.2">电源+网口</text>
<text x="109.7" y="113.7">1.5V</text>
<text x="68.6" y="127.2">Vfb=0.6V</text>
<text x="107.6" y="159.7">3.3V</text>
<text x="68.5" y="173.1">Vfb=0.6V</text>
</g>
<g font-size="2.8" fill="#00f">
<text x="125" y="60.7">DVDD_Core</text>
<text x="122" y="109.1">DC_1V5</text>
</g>
<text font-size="2.6" x="199" y="165.8">Vout=0.6(1+R1/R2)</text>
<g font-size="2.5" fill="#00f">
<text x="57.2" y="89.8">Vout=0.6*R1/R2+0.6</text>
<text x="49.1" y="139.8">Vout=0.6*R1/R2+0.6</text>
<text x="51.9" y="188">Vout=0.6*R1/R2+0.6</text>
</g>
<g font-size="2.5">
<text x="213.9" y="194.4">RTS3917N_QFN88_Demoboard_V2_0</text>
<text x="213.9" y="199.8">P01.System Power</text>
</g>
<g font-size="2.3">
<text x="242.4" y="131.2">DC_5V</text>
<text x="164.5" y="134.4">+12V</text>
</g>
<text font-size="2.1" fill="#00f" x="125.5" y="156.5">DC_3V3</text>
<text font-size="1.9" x="263.9" y="91.7">+12V</text>
<g font-size="1.6" fill="#000080">
<text x="239.9" y="11.6">H1</text>
<text x="245.2" y="11.6">H2</text>
<text x="250.5" y="11.6">H3</text>
<text x="255.9" y="11.6">H4</text>
<text x="239.9" y="13.3">HOLE HOLE HOLE HOLE</text>
<text x="268.3" y="12.4">H5</text>
<text x="268.3" y="23.3">JTZ</text>
<text x="191.7" y="38.9">J34</text>
<text x="195.7" y="39.8">6P_1.25MM_SMD_V</text>
<text x="240" y="36.1">M1</text>
<text x="240" y="37.9">Mark</text>
<text x="245.4" y="36.1">M2</text>
<text x="245.4" y="37.9">Mark</text>
<text x="250.7" y="36.1">M3</text>
<text x="250.7" y="37.9">Mark</text>
<text x="256" y="36.1">M4</text>
<text x="256" y="37.9">Mark</text>
<text x="261.4" y="36.1">M5</text>
<text x="261.4" y="37.9">Mark</text>
<text x="266.7" y="36.1">M6</text>
<text x="266.7" y="37.9">Mark</text>
<text x="272" y="36.1">M7</text>
<text x="272" y="37.9">Mark</text>
<text x="277.4" y="36.1">M8</text>
<text x="277.4" y="37.9">Mark</text>
<text x="56.7" y="59.6">U2</text>
<text x="119.3" y="58.5">TP22</text>
<text x="219.6" y="59.4">TP75</text>
<text x="225.5" y="59.2">TP76</text>
<text x="56.7" y="61.3">SY8089AAC/TMI3411</text>
<text x="75" y="64">2.2uH_2A_DCR&lt;0.1ohm</text>
<text x="82.1" y="62.1">L4</text>
<text x="33.6" y="69.3">C9</text>
<text x="33.8" y="71.1">22uF/25V</text>
<text x="43.9" y="70.1">R12</text>
<text x="95.1" y="70.2">R13</text>
<text x="43.7" y="72">100K_1%</text>
<text x="95.1" y="72">100K_1%</text>
<text x="103.1" y="72.2">C10</text>
<text x="103.1" y="74">22pF/25V</text>
<text x="112" y="72.4">C11</text>
<text x="112" y="74.2">22uF/25V</text>
<text x="121.1" y="72.4">C12</text>
<text x="121.1" y="74.2">22uF/25V</text>
<text x="129.2" y="72.2">C13</text>
<text x="129.2" y="73.8">0.1uF/10V/NC</text>
<text x="44.4" y="82.9">C14</text>
<text x="95.5" y="82.9">R16</text>
<text x="231.9" y="81.1">TP44</text>
<text x="44.4" y="84.7">0.1uF/10V/NC</text>
<text x="95.3" y="84.8">200K_1%</text>
<text x="197.4" y="92.5">J35</text>
<text x="198.6" y="96.2">12P_1.25MM_SMD_V</text>
<text x="240.7" y="101">TVS6</text>
<text x="246.1" y="97.4">D1</text>
<text x="253.2" y="97.4">SS14</text>
<text x="258.5" y="101">C267</text>
<text x="265.6" y="101">C266</text>
<text x="115.6" y="107.8">TP23</text>
<text x="215.9" y="105.4">TP43</text>
<text x="242.5" y="104.6">SMBJ15CA/SMB</text>
<text x="259.2" y="103.1" transform="rotate(90 259.2 103.1)">10uF/16V/0805</text>
<text x="266.3" y="103.1" transform="rotate(90 266.3 103.1)">10uF/16V/0805/NC</text>
<text x="54.4" y="109.3">U3</text>
<text x="54.4" y="111.1">TMI3408F/SOT23-5</text>
<text x="70.8" y="113.6">2.2uH_2A_DCR&lt;0.1ohm</text>
<text x="78.2" y="111.8">L5</text>
<text x="21.5" y="119.8">4.7uF/16V</text>
<text x="25.8" y="117.9">C15</text>
<text x="41.1" y="119.8">R19</text>
<text x="40.9" y="121.5">100K_1%</text>
<text x="83.7" y="123.1">150K_1%</text>
<text x="86.8" y="121.1">R21</text>
<text x="98.7" y="120.7">C16</text>
<text x="98.7" y="122.5">22pF/25V</text>
<text x="109.3" y="120.7">C17</text>
<text x="109.3" y="122.5">22uF/25V</text>
<text x="119" y="120.6">C18</text>
<text x="119" y="122.3">22uF/25V</text>
<text x="129.1" y="121.8">C19</text>
<text x="129.1" y="123.6">0.1uF/10V/NC</text>
<text x="42.5" y="130.9">C20</text>
<text x="236.5" y="130.9">5V</text>
<text x="42.3" y="132.7">0.1uF/10V/NC</text>
<text x="92.6" y="133">R23</text>
<text x="92.6" y="134.6">100K_1%</text>
<text x="199.1" y="136.6">C146</text>
<text x="206.2" y="136.6">100nF/16V/0402</text>
<text x="213.4" y="134.8">L1</text>
<text x="220.5" y="134.8">4.7uH_2A/3015</text>
<text x="198.2" y="138.3">U1</text>
<text x="227.6" y="140.1">C4</text>
<text x="228.2" y="142.2" transform="rotate(90 228.2 142.2)">22uF/6.3V/0603</text>
<text x="232.9" y="140.1">C5</text>
<text x="233.5" y="142.2" transform="rotate(90 233.5 142.2)">10uF/6.3V/0402/NC</text>
<text x="238.3" y="140.1">C2</text>
<text x="238.9" y="142.2" transform="rotate(90 238.9 142.2)">100nF/6.3V/0402</text>
<text x="167.1" y="145.5">C6</text>
<text x="167.8" y="147.6" transform="rotate(90 167.8 147.6)">10uF/16V/0805</text>
<text x="172.5" y="145.5">C7</text>
<text x="173.1" y="147.6" transform="rotate(90 173.1 147.6)">100nF/16V/0402</text>
<text x="177.8" y="145.5">R144</text>
<text x="183.1" y="145.5">100K/0402</text>
<text x="190.2" y="149">R2</text>
<text x="195.6" y="149">C274</text>
<text x="199.1" y="147.2">TMI3252S</text>
<text x="54.2" y="155.2">U4</text>
<text x="115.6" y="153.3">TP24</text>
<text x="190.9" y="151.1" transform="rotate(90 190.9 151.1)">47K/0402</text>
<text x="196.2" y="151.1" transform="rotate(90 196.2 151.1)">100nF/16V/0402</text>
<text x="54.2" y="157">TMI3408F/SOT23-5</text>
<text x="72" y="159.7">2.2uH_2A_DCR&lt;0.1ohm</text>
<text x="77.3" y="157.9">L6</text>
<text x="202.7" y="157.9">R4</text>
<text x="211.6" y="157.9">10K/1%/0402</text>
<text x="222.2" y="157.9">R5</text>
<text x="224" y="161.5">C145</text>
<text x="229.4" y="161.5">100pF/16V/0402/NC</text>
<text x="231.1" y="157.9">75K/1%/0402</text>
<text x="29.2" y="167.5">C21</text>
<text x="39.1" y="166.8">R28</text>
<text x="83.9" y="167.5">45.3K_1%</text>
<text x="87" y="165.7">R27</text>
<text x="97.8" y="165.9">C22</text>
<text x="97.8" y="167.7">22pF/25V</text>
<text x="108.6" y="165.9">C23</text>
<text x="108.6" y="167.7">22uF/25V</text>
<text x="119.1" y="165.9">C24</text>
<text x="119.1" y="167.7">22uF/25V</text>
<text x="29.2" y="169.3">4.7uF/16V</text>
<text x="38.9" y="168.7">100K_1%</text>
<text x="129.8" y="168.4">C25</text>
<text x="129.8" y="170.2">0.1uF/10V/NC</text>
<text x="40" y="178.7">C26</text>
<text x="92.5" y="178.9">10K_1%</text>
<text x="92.6" y="177.5">R30</text>
<text x="40" y="180.5">0.1uF/25V</text>
</g>
<g font-size="1.6">
<text x="192" y="23.5" transform="rotate(-90 192 23.5)">7</text>
<text x="197.1" y="29.7">4</text>
<text x="197.1" y="27.9">5</text>
<text x="197.1" y="26.1">6</text>
<text x="197.1" y="35">1</text>
<text x="197.1" y="33.2">2</text>
<text x="197.1" y="31.5">3</text>
<text x="192" y="39.3" transform="rotate(-90 192 39.3)">8</text>
<text x="30.1" y="61.3">DC_5V</text>
<text x="54.8" y="65.1">4</text>
<text x="56.7" y="63.1">SOT23-5</text>
<text x="68.8" y="65.1">3</text>
<text x="221" y="65.8" transform="rotate(-90 221 65.8)">1</text>
<text x="226.9" y="65.6" transform="rotate(-90 226.9 65.6)">1</text>
<text x="81.2" y="67.1">L2520</text>
<text x="197.7" y="66.3" transform="rotate(-90 197.7 66.3)">13</text>
<text x="202.9" y="70.7">11</text>
<text x="202.9" y="69">12</text>
<text x="33.8" y="72.9">C0603</text>
<text x="43.7" y="74">R0402</text>
<text x="54.8" y="77.5">1</text>
<text x="68.8" y="77.5">5</text>
<text x="95.3" y="73.8">R0402</text>
<text x="103.1" y="75.8">C0402</text>
<text x="112" y="75.9">C0603</text>
<text x="121.1" y="75.9">C0603</text>
<text x="202.9" y="77.9">7</text>
<text x="202.9" y="76.1">8</text>
<text x="202.9" y="74.3">9</text>
<text x="202.9" y="72.5">10</text>
<text x="61.8" y="83.6" transform="rotate(-90 61.8 83.6)">2</text>
<text x="202.9" y="83.2">4</text>
<text x="202.9" y="81.4">5</text>
<text x="202.9" y="79.6">6</text>
<text x="95.3" y="86.8">R0402</text>
<text x="202.9" y="88.5">1</text>
<text x="202.9" y="86.7">2</text>
<text x="202.9" y="85">3</text>
<text x="233.3" y="87.5" transform="rotate(-90 233.3 87.5)">1</text>
<text x="197.7" y="93.7" transform="rotate(-90 197.7 93.7)">14</text>
<text x="29.5" y="111.1">DC_5V</text>
<text x="54.4" y="112.9">SOT23-5</text>
<text x="220.6" y="108.1">1</text>
<text x="52.3" y="114.6">4</text>
<text x="66.3" y="114.6">3</text>
<text x="76.1" y="116.7">L2520</text>
<text x="22.1" y="121.5">C0402</text>
<text x="41.1" y="123.1">R0402</text>
<text x="83.7" y="124.8">R0402</text>
<text x="98.7" y="124.3">C0402</text>
<text x="109.3" y="124.3">C0603</text>
<text x="119" y="124.1">C0603</text>
<text x="52.3" y="127.1">1</text>
<text x="66.3" y="127.1">5</text>
<text x="59.4" y="133.1" transform="rotate(-90 59.4 133.1)">2</text>
<text x="93" y="136.6">R0402</text>
<text x="240" y="134.6">3.3V</text>
<text x="196.1" y="143.6">4</text>
<text x="196.1" y="141.9">5</text>
<text x="196.1" y="140.1">6</text>
<text x="208.4" y="140.1">1</text>
<text x="208.4" y="141.9">2</text>
<text x="208.4" y="143.6">3</text>
<text x="209.8" y="143.5">0.6V</text>
<text x="25.8" y="156.1">DC_5V</text>
<text x="52.3" y="160.7">4</text>
<text x="54.2" y="158.8">SOT23-5</text>
<text x="66.3" y="160.7">3</text>
<text x="76.5" y="163.2">L2520</text>
<text x="165.4" y="165.3">GND</text>
<text x="188.5" y="165.3">GND</text>
<text x="29.3" y="171.2">C0402</text>
<text x="39.1" y="170.5">R0402</text>
<text x="52.3" y="173.1">1</text>
<text x="66.3" y="173.1">5</text>
<text x="83.9" y="169.3">R0402</text>
<text x="97.8" y="169.5">C0402</text>
<text x="108.6" y="169.5">C0603</text>
<text x="119.1" y="169.5">C0603</text>
<text x="59.4" y="179.2" transform="rotate(-90 59.4 179.2)">2</text>
<text x="40" y="182.2">C0402</text>
<text x="92.5" y="181.2">R0402</text>
<text x="213.9" y="191.5">Product Name:</text>
<text x="213.9" y="196.8">Page Name:</text>
<text x="271.3" y="193.3">Design by:</text>
<text x="279.7" y="193.3">Jill_ji</text>
<text x="213.9" y="204">Page Size: A3</text>
<text x="226.4" y="204">Modify Date: Wednesday, June 04, 2025</text>
<text x="262.4" y="204">Rev:</text>
<text x="266.9" y="204">2.0</text>
<text x="271.5" y="204">Sheet:</text>
<text x="271.5" y="198.6">Check by:</text>
<text x="277.9" y="204">6</text>
<text x="279.7" y="198.6">simon_li</text>
<text x="281.5" y="204">of</text>
<text x="286.8" y="204">17</text>
</g>
<g font-size="1.6" fill="#f00">
<text x="206.6" y="29.7">POE-</text>
<text x="206.6" y="27.9">CT1</text>
<text x="206.8" y="26.2">CT2</text>
<text x="214.8" y="26.7">CT2</text>
<text x="214.8" y="28.4">CT1</text>
<text x="206.4" y="34.8">12V_J</text>
<text x="206.6" y="31.5">POE+</text>
<text x="213.9" y="70.8">POE-</text>
<text x="213.5" y="74.3">POE+</text>
<text x="220.1" y="76.7">RXN</text>
<text x="220.1" y="82">TXP</text>
<text x="220.1" y="80.2">TXN</text>
<text x="220.1" y="78.4">RXP</text>
<text x="212.6" y="88.3">12V_J</text>
<text x="190.6" y="143.7">EN2</text>
</g>
<g font-size="1.6" fill="#004080">
<text x="222.1" y="62.8" transform="rotate(-90 222.1 62.8)">1</text>
<text x="228" y="62.6" transform="rotate(-90 228 62.6)">1</text>
<text x="57.8" y="66.2">IN</text>
<text x="64.7" y="66.2">LX</text>
<text x="57.8" y="78.6">EN</text>
<text x="63" y="80.6" transform="rotate(-90 63 80.6)">GND</text>
<text x="64.6" y="78.6">FB</text>
<text x="234.4" y="84.5" transform="rotate(-90 234.4 84.5)">1</text>
<text x="217.6" y="109.2">1</text>
<text x="55.3" y="115.7">IN</text>
<text x="62.2" y="115.7">LX</text>
<text x="55.3" y="128.2">EN</text>
<text x="60.5" y="130.1" transform="rotate(-90 60.5 130.1)">GND</text>
<text x="62.1" y="128.2">FB</text>
<text x="199.1" y="143">IN</text>
<text x="199.1" y="141.2">SW</text>
<text x="202.7" y="143">GND</text>
<text x="203.2" y="141.2">BST</text>
<text x="199.1" y="144.7">EN</text>
<text x="204.2" y="144.7">FB</text>
<text x="55.3" y="161.8">IN</text>
<text x="62.2" y="161.8">LX</text>
<text x="55.3" y="174.2">EN</text>
<text x="60.5" y="176.2" transform="rotate(-90 60.5 176.2)">GND</text>
<text x="62.1" y="174.2">FB</text>
</g>
<g font-size="1.6" fill="#008000">
<text x="129.6" y="75.2">C0402</text>
<text x="44.4" y="86.4">C0402</text>
<text x="129.1" y="125.3">C0402</text>
<text x="42.5" y="134.2">C0402</text>
<text x="130" y="171.8">C0402</text>
</g>
<g font-size="1.3">
<text x="30.8" y="1.3">5</text>
<text x="88.8" y="1.3">4</text>
<text x="146.9" y="1.3">3</text>
<text x="205" y="1.3">2</text>
<text x="263.1" y="1.3">1</text>
<text x=".5" y="28.4">D</text>
<text x="251" y="27.3">GND</text>
<text x="263.5" y="27.3">GND</text>
<text x="277.7" y="27.3">GND</text>
<text x="292.6" y="28.4">D</text>
<text x=".5" y="79.5">C</text>
<text x="292.6" y="79.5">C</text>
<text x=".5" y="130.6">B</text>
<text x="292.6" y="130.6">B</text>
<text x="221" y="152.3">GND</text>
<text x="198.2" y="158.7">GND</text>
<text x=".5" y="181.7">A</text>
<text x="292.6" y="181.7">A</text>
<text x="30.8" y="207.4">5</text>
<text x="88.8" y="207.4">4</text>
<text x="146.9" y="207.4">3</text>
<text x="205" y="207.4">2</text>
<text x="263.1" y="207.4">1</text>
</g>
<g font-size="1.2">
<text x="191.1" y="15.4">GND</text>
<text x="213.4" y="34.2">GND</text>
<text x="191.1" y="48.1">GND</text>
<text x="196.8" y="55.5">GND</text>
<text x="222.1" y="85.9">GND</text>
<text x="196.8" y="101.9">GND</text>
<text x="239.5" y="116.7">GND</text>
</g>
</svg>
